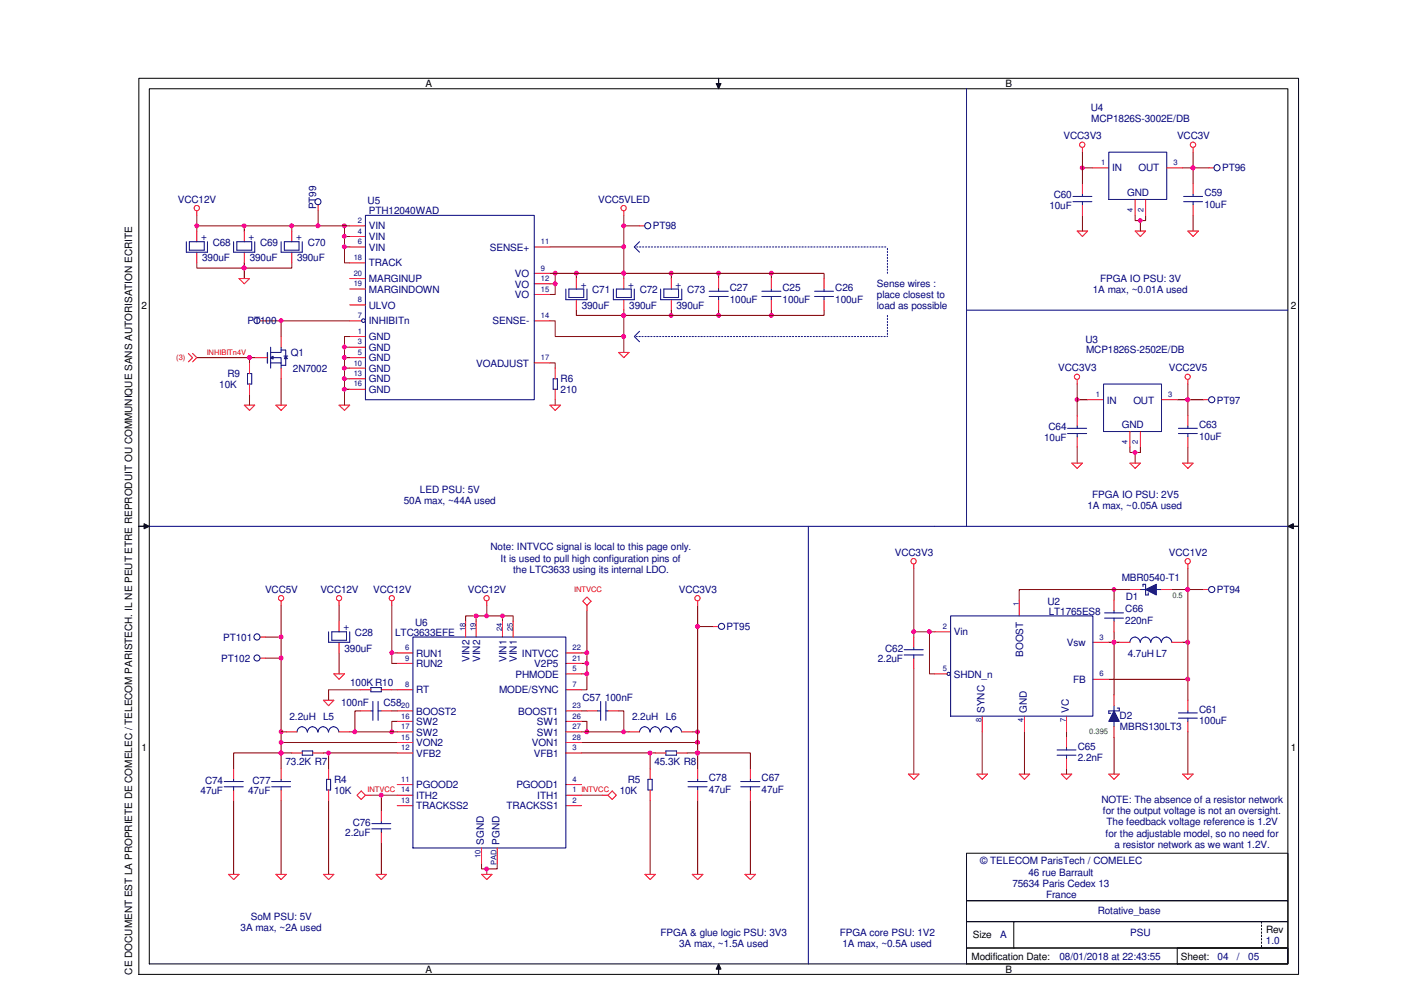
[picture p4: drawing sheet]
<svg xmlns="http://www.w3.org/2000/svg" width="297mm" height="210mm" viewBox="0 0 297 210" stroke-linecap="round" stroke-linejoin="round" font-family="sans-serif">
<path d="M226.6 84.1h2.2" fill="none" stroke="#7f0000" stroke-width=".21"/>
<circle cx="226.6" cy="84.1" r=".42" fill="#f0f"/>
<circle cx="226.6" cy="84.1" r=".42" fill="none" stroke="#f0f" stroke-width=".21"/>
<path d="M226.6 80.8v6.6M247.6 84.1h2.3" fill="none" stroke="#7f0000" stroke-width=".21"/>
<circle cx="249.9" cy="84.1" r=".42" fill="#f0f"/>
<circle cx="249.9" cy="84.1" r=".42" fill="none" stroke="#f0f" stroke-width=".21"/>
<path d="M237.7 94.1v1.1h2.2v-1.1M238.8 95.2v2.2M249.9 80.8v6.6" fill="none" stroke="#7f0000" stroke-width=".21"/>
<circle cx="238.8" cy="95.2" r=".42" fill="#f0f"/>
<circle cx="238.8" cy="95.2" r=".42" fill="none" stroke="#f0f" stroke-width=".21"/>
<path d="M227.7 35.3h2.2M226.6 94.1v3.3M249.9 94.1v3.3" fill="none" stroke="#7f0000" stroke-width=".21"/>
<circle cx="227.7" cy="35.3" r=".42" fill="#f0f"/>
<circle cx="227.7" cy="35.3" r=".42" fill="none" stroke="#f0f" stroke-width=".21"/>
<path d="M227.7 32v6.7M248.8 35.3h2.2" fill="none" stroke="#7f0000" stroke-width=".21"/>
<circle cx="251" cy="35.3" r=".42" fill="#f0f"/>
<circle cx="251" cy="35.3" r=".42" fill="none" stroke="#f0f" stroke-width=".21"/>
<path d="M251 32v6.7M238.8 45.3v1.1h2.2v-1.1M239.9 46.4v2.2" fill="none" stroke="#7f0000" stroke-width=".21"/>
<circle cx="239.9" cy="46.4" r=".41" fill="#f0f"/>
<circle cx="239.9" cy="46.4" r=".41" fill="none" stroke="#f0f" stroke-width=".21"/>
<path d="M72.5 47.5v7.8h1.1M227.7 45.3v3.3M251 45.3v3.3" fill="none" stroke="#7f0000" stroke-width=".21"/>
<circle cx="72.4" cy="47.5" r=".42" fill="#f0f"/>
<circle cx="72.4" cy="47.5" r=".42" fill="none" stroke="#f0f" stroke-width=".21"/>
<path d="M72.5 49.7h1.1" fill="none" stroke="#7f0000" stroke-width=".21"/>
<circle cx="72.4" cy="49.7" r=".42" fill="#f0f"/>
<circle cx="72.4" cy="49.7" r=".42" fill="none" stroke="#f0f" stroke-width=".21"/>
<path d="M72.5 51.9h1.1" fill="none" stroke="#7f0000" stroke-width=".21"/>
<circle cx="72.4" cy="51.9" r=".42" fill="#f0f"/>
<circle cx="72.4" cy="51.9" r=".42" fill="none" stroke="#f0f" stroke-width=".21"/>
<path d="M141.2 57.5v1.1M115.7 76.3h1.1v1.1" fill="none" stroke="#7f0000" stroke-width=".21"/>
<circle cx="141.2" cy="57.5" r=".42" fill="#f0f"/>
<circle cx="141.2" cy="57.5" r=".42" fill="none" stroke="#f0f" stroke-width=".21"/>
<path d="M131.2 57.5v1.1" fill="none" stroke="#7f0000" stroke-width=".21"/>
<circle cx="131.2" cy="57.5" r=".42" fill="#f0f"/>
<circle cx="131.2" cy="57.5" r=".42" fill="none" stroke="#f0f" stroke-width=".21"/>
<path d="M121.2 57.5v1.1" fill="none" stroke="#7f0000" stroke-width=".21"/>
<circle cx="121.2" cy="57.5" r=".43" fill="#f0f"/>
<circle cx="121.2" cy="57.5" r=".43" fill="none" stroke="#f0f" stroke-width=".21"/>
<path d="M116.8 57.5v4.4h-1.1" fill="none" stroke="#7f0000" stroke-width=".21"/>
<circle cx="116.8" cy="57.5" r=".43" fill="#f0f"/>
<circle cx="116.8" cy="57.5" r=".43" fill="none" stroke="#f0f" stroke-width=".21"/>
<path d="M115.7 59.7h1.1" fill="none" stroke="#7f0000" stroke-width=".21"/>
<circle cx="116.8" cy="59.7" r=".43" fill="#f0f"/>
<circle cx="116.8" cy="59.7" r=".43" fill="none" stroke="#f0f" stroke-width=".21"/>
<path d="M141.2 65.2v1.1" fill="none" stroke="#7f0000" stroke-width=".21"/>
<circle cx="141.2" cy="66.3" r=".42" fill="#f0f"/>
<circle cx="141.2" cy="66.3" r=".42" fill="none" stroke="#f0f" stroke-width=".21"/>
<path d="M131.2 65.2v1.1" fill="none" stroke="#7f0000" stroke-width=".21"/>
<circle cx="131.2" cy="66.3" r=".42" fill="#f0f"/>
<circle cx="131.2" cy="66.3" r=".42" fill="none" stroke="#f0f" stroke-width=".21"/>
<path d="M115.7 51.9h15.5M131.2 45.3v12.2h-15.5M121.2 65.2v1.1h10v7.8" fill="none" stroke="#7f0000" stroke-width=".21"/>
<circle cx="131.2" cy="51.9" r=".42" fill="#f0f"/>
<circle cx="131.2" cy="51.9" r=".42" fill="none" stroke="#f0f" stroke-width=".21"/>
<path d="M115.7 67.5h1.1v3.3h14.4" fill="none" stroke="#7f0000" stroke-width=".21"/>
<circle cx="131.2" cy="70.8" r=".42" fill="#f0f"/>
<circle cx="131.2" cy="70.8" r=".42" fill="none" stroke="#f0f" stroke-width=".21"/>
<path d="M72.5 73h1.1M73.6 70.8h-1.1v14.4M116.8 84.1v1.1" fill="none" stroke="#7f0000" stroke-width=".21"/>
<circle cx="72.4" cy="73" r=".42" fill="#f0f"/>
<circle cx="72.4" cy="73" r=".42" fill="none" stroke="#f0f" stroke-width=".21"/>
<path d="M72.5 75.2h1.1" fill="none" stroke="#7f0000" stroke-width=".21"/>
<circle cx="72.4" cy="75.2" r=".42" fill="#f0f"/>
<circle cx="72.4" cy="75.2" r=".42" fill="none" stroke="#f0f" stroke-width=".21"/>
<path d="M72.5 77.4h1.1" fill="none" stroke="#7f0000" stroke-width=".21"/>
<circle cx="72.4" cy="77.4" r=".42" fill="#f0f"/>
<circle cx="72.4" cy="77.4" r=".42" fill="none" stroke="#f0f" stroke-width=".21"/>
<path d="M72.5 79.7h1.1" fill="none" stroke="#7f0000" stroke-width=".21"/>
<circle cx="72.4" cy="79.6" r=".42" fill="#f0f"/>
<circle cx="72.4" cy="79.6" r=".42" fill="none" stroke="#f0f" stroke-width=".21"/>
<path d="M72.5 81.9h1.1" fill="none" stroke="#7f0000" stroke-width=".21"/>
<circle cx="72.4" cy="81.9" r=".42" fill="#f0f"/>
<circle cx="72.4" cy="81.9" r=".42" fill="none" stroke="#f0f" stroke-width=".21"/>
<path d="M41.4 45.3v2.2h32.2M41.4 47.5v1.1" fill="none" stroke="#7f0000" stroke-width=".21"/>
<circle cx="41.4" cy="47.5" r=".43" fill="#f0f"/>
<circle cx="41.4" cy="47.5" r=".43" fill="none" stroke="#f0f" stroke-width=".21"/>
<path d="M51.4 47.5v1.1" fill="none" stroke="#7f0000" stroke-width=".21"/>
<circle cx="51.4" cy="47.5" r=".42" fill="#f0f"/>
<circle cx="51.4" cy="47.5" r=".42" fill="none" stroke="#f0f" stroke-width=".21"/>
<path d="M61.4 47.5v1.1" fill="none" stroke="#7f0000" stroke-width=".21"/>
<circle cx="61.3" cy="47.5" r=".42" fill="#f0f"/>
<circle cx="61.3" cy="47.5" r=".42" fill="none" stroke="#f0f" stroke-width=".21"/>
<path d="M71.3 127.3v3.3M71.3 137.3v4.4M98 130.6v-1.1h9.9v1.1M105.7 129.5v1.1" fill="none" stroke="#7f0000" stroke-width=".21"/>
<circle cx="105.7" cy="129.5" r=".43" fill="#f0f"/>
<circle cx="105.7" cy="129.5" r=".43" fill="none" stroke="#f0f" stroke-width=".21"/>
<path d="M100.2 129.5v1.1" fill="none" stroke="#7f0000" stroke-width=".21"/>
<circle cx="100.2" cy="129.5" r=".43" fill="#f0f"/>
<circle cx="100.2" cy="129.5" r=".43" fill="none" stroke="#f0f" stroke-width=".21"/>
<path d="M102.4 127.3v2.2" fill="none" stroke="#7f0000" stroke-width=".21"/>
<circle cx="102.4" cy="129.5" r=".42" fill="#f0f"/>
<circle cx="102.4" cy="129.5" r=".42" fill="none" stroke="#f0f" stroke-width=".21"/>
<path d="M101.3 181.7v1.1h3.3v-1.1M102.4 182.8v1.1" fill="none" stroke="#7f0000" stroke-width=".21"/>
<circle cx="102.4" cy="182.7" r=".42" fill="#f0f"/>
<circle cx="102.4" cy="182.7" r=".42" fill="none" stroke="#f0f" stroke-width=".21"/>
<path d="M82.4 127.3v12.2h1.2M82.4 137.3h1.2" fill="none" stroke="#7f0000" stroke-width=".21"/>
<circle cx="82.4" cy="137.3" r=".43" fill="#f0f"/>
<circle cx="82.4" cy="137.3" r=".43" fill="none" stroke="#f0f" stroke-width=".21"/>
<path d="M122.3 137.3h1.2M123.5 128.4v16.7h-1.2" fill="none" stroke="#7f0000" stroke-width=".21"/>
<circle cx="123.4" cy="137.3" r=".43" fill="#f0f"/>
<circle cx="123.4" cy="137.3" r=".43" fill="none" stroke="#f0f" stroke-width=".21"/>
<path d="M122.3 139.5h1.2" fill="none" stroke="#7f0000" stroke-width=".21"/>
<circle cx="123.4" cy="139.5" r=".42" fill="#f0f"/>
<circle cx="123.4" cy="139.5" r=".42" fill="none" stroke="#f0f" stroke-width=".21"/>
<path d="M122.3 141.7h1.2" fill="none" stroke="#7f0000" stroke-width=".21"/>
<circle cx="123.4" cy="141.7" r=".43" fill="#f0f"/>
<circle cx="123.4" cy="141.7" r=".43" fill="none" stroke="#f0f" stroke-width=".21"/>
<path d="M83.6 151.7h-1.2v2.2M78 167.3h5.6M122.3 167.3h4.5" fill="none" stroke="#7f0000" stroke-width=".21"/>
<circle cx="82.4" cy="153.9" r=".42" fill="#f0f"/>
<circle cx="82.4" cy="153.9" r=".42" fill="none" stroke="#f0f" stroke-width=".21"/>
<path d="M122.3 151.7h1.2v2.2" fill="none" stroke="#7f0000" stroke-width=".21"/>
<circle cx="123.4" cy="153.9" r=".42" fill="#f0f"/>
<circle cx="123.4" cy="153.9" r=".42" fill="none" stroke="#f0f" stroke-width=".21"/>
<path d="M68 158.4h15.6M69.1 158.4v3.3" fill="none" stroke="#7f0000" stroke-width=".21"/>
<circle cx="69.1" cy="158.4" r=".42" fill="#f0f"/>
<circle cx="69.1" cy="158.4" r=".42" fill="none" stroke="#f0f" stroke-width=".21"/>
<path d="M59.1 158.4h2.3" fill="none" stroke="#7f0000" stroke-width=".21"/>
<circle cx="59.1" cy="158.4" r=".43" fill="#f0f"/>
<circle cx="59.1" cy="158.4" r=".43" fill="none" stroke="#f0f" stroke-width=".21"/>
<path d="M59.1 153.9v2.3h24.5M73.6 153.9h10M69.1 168.4v15.5" fill="none" stroke="#7f0000" stroke-width=".21"/>
<circle cx="59.1" cy="153.9" r=".42" fill="#f0f"/>
<circle cx="59.1" cy="153.9" r=".42" fill="none" stroke="#f0f" stroke-width=".21"/>
<path d="M75.8 149.5h-1.1v4.4" fill="none" stroke="#7f0000" stroke-width=".21"/>
<circle cx="74.6" cy="153.9" r=".42" fill="#f0f"/>
<circle cx="74.6" cy="153.9" r=".42" fill="none" stroke="#f0f" stroke-width=".21"/>
<path d="M59.1 156.2v5.5" fill="none" stroke="#7f0000" stroke-width=".21"/>
<circle cx="59.1" cy="156.1" r=".43" fill="#f0f"/>
<circle cx="59.1" cy="156.1" r=".43" fill="none" stroke="#f0f" stroke-width=".21"/>
<path d="M59.1 127.3v26.6h1.1M82.4 149.5h1.2M59.1 168.4v15.5M80.2 167.3v3.3" fill="none" stroke="#7f0000" stroke-width=".21"/>
<circle cx="80.2" cy="167.2" r=".42" fill="#f0f"/>
<circle cx="80.2" cy="167.2" r=".42" fill="none" stroke="#f0f" stroke-width=".21"/>
<path d="M122.3 149.5h1.2M122.3 153.9h10M122.3 158.4h15.6M136.8 158.4v3.3M80.2 177.2v6.7" fill="none" stroke="#7f0000" stroke-width=".21"/>
<circle cx="136.7" cy="158.4" r=".42" fill="#f0f"/>
<circle cx="136.7" cy="158.4" r=".42" fill="none" stroke="#f0f" stroke-width=".21"/>
<path d="M122.3 156.2h24.5M136.8 168.4v15.5M146.8 168.4v15.5" fill="none" stroke="#7f0000" stroke-width=".21"/>
<circle cx="146.7" cy="156.1" r=".42" fill="#f0f"/>
<circle cx="146.7" cy="156.1" r=".42" fill="none" stroke="#f0f" stroke-width=".21"/>
<path d="M144.5 158.4h2.3" fill="none" stroke="#7f0000" stroke-width=".21"/>
<circle cx="146.7" cy="158.4" r=".42" fill="#f0f"/>
<circle cx="146.7" cy="158.4" r=".42" fill="none" stroke="#f0f" stroke-width=".21"/>
<path d="M145.6 153.9h1.2" fill="none" stroke="#7f0000" stroke-width=".21"/>
<circle cx="146.7" cy="153.9" r=".42" fill="#f0f"/>
<circle cx="146.7" cy="153.9" r=".42" fill="none" stroke="#f0f" stroke-width=".21"/>
<path d="M130.1 149.5h1.1v4.4" fill="none" stroke="#7f0000" stroke-width=".21"/>
<circle cx="131.2" cy="153.9" r=".42" fill="#f0f"/>
<circle cx="131.2" cy="153.9" r=".42" fill="none" stroke="#f0f" stroke-width=".21"/>
<path d="M151.2 57.5v1.1M41.4 75.2h12.2M59.1 79.7v5.5M73.6 67.5h-14.5v3.3M146.8 127.3v34.4" fill="none" stroke="#7f0000" stroke-width=".21"/>
<circle cx="151.2" cy="57.5" r=".43" fill="#f0f"/>
<circle cx="151.2" cy="57.5" r=".43" fill="none" stroke="#f0f" stroke-width=".21"/>
<path d="M162.3 57.5v1.1" fill="none" stroke="#7f0000" stroke-width=".21"/>
<circle cx="162.3" cy="57.5" r=".43" fill="#f0f"/>
<circle cx="162.3" cy="57.5" r=".43" fill="none" stroke="#f0f" stroke-width=".21"/>
<path d="M151.2 65.2v1.1" fill="none" stroke="#7f0000" stroke-width=".21"/>
<circle cx="151.2" cy="66.3" r=".43" fill="#f0f"/>
<circle cx="151.2" cy="66.3" r=".43" fill="none" stroke="#f0f" stroke-width=".21"/>
<path d="M162.3 65.2v1.1" fill="none" stroke="#7f0000" stroke-width=".21"/>
<circle cx="162.3" cy="66.3" r=".43" fill="#f0f"/>
<circle cx="162.3" cy="66.3" r=".43" fill="none" stroke="#f0f" stroke-width=".21"/>
<path d="M52.5 75.2v1.1" fill="none" stroke="#7f0000" stroke-width=".21"/>
<circle cx="52.5" cy="75.2" r=".43" fill="#f0f"/>
<circle cx="52.5" cy="75.2" r=".43" fill="none" stroke="#f0f" stroke-width=".21"/>
<path d="M51.4 55.3v1.1M52.5 83v2.2" fill="none" stroke="#7f0000" stroke-width=".21"/>
<circle cx="51.4" cy="56.4" r=".42" fill="#f0f"/>
<circle cx="51.4" cy="56.4" r=".42" fill="none" stroke="#f0f" stroke-width=".21"/>
<path d="M41.4 55.3v1.1h20v-1.1M51.4 56.4v2.2" fill="none" stroke="#7f0000" stroke-width=".21"/>
<circle cx="51.4" cy="56.4" r=".42" fill="#f0f"/>
<circle cx="51.4" cy="56.4" r=".42" fill="none" stroke="#f0f" stroke-width=".21"/>
<path d="M131.2 57.5h42.2v1.1" fill="none" stroke="#7f0000" stroke-width=".21"/>
<circle cx="131.2" cy="57.5" r=".42" fill="#f0f"/>
<circle cx="131.2" cy="57.5" r=".42" fill="none" stroke="#f0f" stroke-width=".21"/>
<path d="M173.4 65.2v1.1h-42.2" fill="none" stroke="#7f0000" stroke-width=".21"/>
<circle cx="131.2" cy="66.3" r=".42" fill="#f0f"/>
<circle cx="131.2" cy="66.3" r=".42" fill="none" stroke="#f0f" stroke-width=".21"/>
<path d="M192.2 119.6v13.3h4.4M192.2 132.9v1.1M75.8 145.1h-6.7v2.2M82.4 145.1h1.2" fill="none" stroke="#7f0000" stroke-width=".21"/>
<circle cx="192.2" cy="132.8" r=".42" fill="#f0f"/>
<circle cx="192.2" cy="132.8" r=".42" fill="none" stroke="#f0f" stroke-width=".21"/>
<path d="M195.5 132.9v8.8h1.1M192.2 140.6v22.2" fill="none" stroke="#7f0000" stroke-width=".21"/>
<circle cx="195.5" cy="132.8" r=".43" fill="#f0f"/>
<circle cx="195.5" cy="132.8" r=".43" fill="none" stroke="#f0f" stroke-width=".21"/>
<path d="M234.4 124v2.2M206.6 153.9v8.9M215.5 153.9v8.9M224.4 153.9v1.2M224.4 161.7v1.1" fill="none" stroke="#7f0000" stroke-width=".21"/>
<circle cx="234.3" cy="124" r=".41" fill="#f0f"/>
<circle cx="234.3" cy="124" r=".41" fill="none" stroke="#f0f" stroke-width=".21"/>
<path d="M234.4 132.9v2.2" fill="none" stroke="#7f0000" stroke-width=".21"/>
<circle cx="234.3" cy="135.1" r=".41" fill="#f0f"/>
<circle cx="234.3" cy="135.1" r=".41" fill="none" stroke="#f0f" stroke-width=".21"/>
<path d="M233.3 135.1h2.2M237.7 124h-23.3v2.2M246.5 124h3.4" fill="none" stroke="#7f0000" stroke-width=".21"/>
<circle cx="249.9" cy="124" r=".42" fill="#f0f"/>
<circle cx="249.9" cy="124" r=".42" fill="none" stroke="#f0f" stroke-width=".21"/>
<path d="M248.8 135.1h1.1" fill="none" stroke="#7f0000" stroke-width=".21"/>
<circle cx="249.9" cy="135.1" r=".42" fill="#f0f"/>
<circle cx="249.9" cy="135.1" r=".42" fill="none" stroke="#f0f" stroke-width=".21"/>
<path d="M234.4 135.1v11.1M234.4 155.1v7.7M249.9 153.9v8.9" fill="none" stroke="#7f0000" stroke-width=".21"/>
<circle cx="234.3" cy="135.1" r=".41" fill="#f0f"/>
<circle cx="234.3" cy="135.1" r=".41" fill="none" stroke="#f0f" stroke-width=".21"/>
<path d="M233.3 142.9h16.6" fill="none" stroke="#7f0000" stroke-width=".21"/>
<circle cx="249.9" cy="142.8" r=".42" fill="#f0f"/>
<circle cx="249.9" cy="142.8" r=".42" fill="none" stroke="#f0f" stroke-width=".21"/>
<path d="M249.9 119.6v27.7M249.9 124h3.3" fill="none" stroke="#7f0000" stroke-width=".21"/>
<circle cx="249.9" cy="124" r=".42" fill="#f0f"/>
<circle cx="249.9" cy="124" r=".42" fill="none" stroke="#f0f" stroke-width=".21"/>
<path d="M146.8 131.8h3.3" fill="none" stroke="#7f0000" stroke-width=".21"/>
<circle cx="146.7" cy="131.7" r=".42" fill="#f0f"/>
<circle cx="146.7" cy="131.7" r=".42" fill="none" stroke="#f0f" stroke-width=".21"/>
<path d="M251 35.3h3.3" fill="none" stroke="#7f0000" stroke-width=".21"/>
<circle cx="251" cy="35.3" r=".42" fill="#f0f"/>
<circle cx="251" cy="35.3" r=".42" fill="none" stroke="#f0f" stroke-width=".21"/>
<path d="M249.9 84.1h3.3" fill="none" stroke="#7f0000" stroke-width=".21"/>
<circle cx="249.9" cy="84.1" r=".42" fill="#f0f"/>
<circle cx="249.9" cy="84.1" r=".42" fill="none" stroke="#f0f" stroke-width=".21"/>
<path d="M131.2 47.5h3.3" fill="none" stroke="#7f0000" stroke-width=".21"/>
<circle cx="131.2" cy="47.5" r=".42" fill="#f0f"/>
<circle cx="131.2" cy="47.5" r=".42" fill="none" stroke="#f0f" stroke-width=".21"/>
<path d="M66.9 44.2v3.3" fill="none" stroke="#7f0000" stroke-width=".21"/>
<circle cx="66.9" cy="47.5" r=".42" fill="#f0f"/>
<circle cx="66.9" cy="47.5" r=".42" fill="none" stroke="#f0f" stroke-width=".21"/>
<path d="M55.8 67.5h3.3" fill="none" stroke="#7f0000" stroke-width=".21"/>
<circle cx="59.1" cy="67.4" r=".43" fill="#f0f"/>
<circle cx="59.1" cy="67.4" r=".43" fill="none" stroke="#f0f" stroke-width=".21"/>
<path d="M55.8 134h3.3" fill="none" stroke="#7f0000" stroke-width=".21"/>
<circle cx="59.1" cy="134" r=".42" fill="#f0f"/>
<circle cx="59.1" cy="134" r=".42" fill="none" stroke="#f0f" stroke-width=".21"/>
<path d="M55.8 138.4h3.3" fill="none" stroke="#7f0000" stroke-width=".21"/>
<circle cx="59.1" cy="138.4" r=".43" fill="#f0f"/>
<circle cx="59.1" cy="138.4" r=".43" fill="none" stroke="#f0f" stroke-width=".21"/>
<path d="M146.8 158.4h11.1v3.3M157.9 168.4v15.5" fill="none" stroke="#7f0000" stroke-width=".21"/>
<circle cx="146.7" cy="158.4" r=".42" fill="#f0f"/>
<circle cx="146.7" cy="158.4" r=".42" fill="none" stroke="#f0f" stroke-width=".21"/>
<path d="M59.1 158.4h-10v3.3M49.1 168.4v15.5" fill="none" stroke="#7f0000" stroke-width=".21"/>
<circle cx="59.1" cy="158.4" r=".43" fill="#f0f"/>
<circle cx="59.1" cy="158.4" r=".43" fill="none" stroke="#f0f" stroke-width=".21"/>
<g fill="none" stroke="#f00" stroke-width=".21">
<path d="M227.7 31.1v.9M227.7 38.7v2.2M229.9 35.3h3.4M245.4 35.3h3.4M251 31.1v.9M251 38.7v2.2M41.4 44.4v.9M41.4 48.6v2.2M41.4 53v2.3M50.3 58.6h2.2l-1.1 1.1zM51.4 48.6v2.2M51.4 53v2.3"/>
<path d="M61.4 48.6v2.2M61.4 53v2.3M73.6 51.9h3.3M73.6 47.5h3.3M73.6 49.7h3.3M73.6 55.3h3.3M73.6 58.6h3.3M112.4 51.9h3.3M112.4 57.5h3.3M112.4 59.7h3.3M121.2 58.6v2.2M131.2 44.4v.9"/>
<path d="M131.2 58.6v2.2M141.2 58.6v2.2M226.6 48.6h2.2l-1.1 1.1zM227.7 43.1v2.2M238.8 42v3.3M238.8 48.6h2.2l-1.1 1.1zM241 42v3.3M249.9 48.6h2.2l-1.1 1.1zM251 43.1v2.2M73.6 67.5h2.6M73.6 70.8h3.3M73.6 73h3.3"/>
<path d="M73.6 75.2h3.3M73.6 77.4h3.3M73.6 79.7h3.3M73.6 60.8h3.3M73.6 64.1h3.3M112.4 61.9h3.3M112.4 67.5h3.3M112.4 76.3h3.3M116.8 77.4v2.3M121.2 63v2.2M130.1 74.1h2.2l-1.1 1.1zM131.2 63v2.2"/>
<path d="M141.2 63v2.2M226.6 79.8v1M249.9 79.8v1M71.3 85.2h2.3l-1.1 1.1zM73.6 81.9h3.3M115.7 85.2h2.2l-1.1 1.1zM116.8 81.9v2.2M225.5 97.4h2.2l-1.1 1.1zM226.6 87.4v2.2M226.6 91.9v2.2M228.8 84.1h3.4M237.7 90.8v3.3"/>
<path d="M237.7 97.4h2.2l-1.1 1.1zM239.9 90.8v3.3M244.3 84.1h3.3M248.8 97.4h2.2l-1.1 1.1zM249.9 87.4v2.2M249.9 91.9v2.2M59.1 126.4v.9M71.3 126.4v.9M82.4 126.4v.9M83.6 137.3h3.3M83.6 139.5h3.3M98 130.6v3.4"/>
<path d="M100.2 130.6v3.4M102.4 126.4v.9M105.7 130.6v3.4M107.9 130.6v3.4M119 137.3h3.3M119 139.5h3.3M123.5 125.6l.8 .8-.8 .9-.9-.9zM123.5 127.3v1.1M146.8 126.4v.9M60.2 153.9h2.3M61.4 158.4h2.2M65.8 158.4h2.2"/>
<path d="M70.2 141.7h2.3l-1.2 1.2zM71.3 153.9h2.3M75.8 149.5h2.2M80.2 149.5h2.2M83.6 145.1h3.3M83.6 149.5h3.3M83.6 151.7h3.3M83.6 156.2h3.3M83.6 158.4h3.3M83.6 153.9h3.3M119 141.7h3.3M119 145.1h3.3"/>
<path d="M119 149.5h3.3M119 151.7h3.3M119 156.2h3.3M119 158.4h3.3M119 153.9h3.3M123.5 149.5h2.2M127.9 149.5h2.2M132.3 153.9h2.2M137.9 158.4h2.2M142.3 158.4h2.2M143.4 153.9h2.2M59.1 161.7v2.2"/>
<path d="M59.1 166.2v2.2M69.1 161.7v2.2M69.1 166.2v2.2M75.1 167.3l.9-.9 .9 .9-.9 .8zM76.9 167.3h1.1M80.2 170.6v2.2M80.2 175v2.2M83.6 165h3.3M83.6 167.3h3.3M83.6 169.5h3.3M101.3 178.4v3.3M104.6 178.4v3.3"/>
<path d="M119 165h3.3M119 167.3h3.3M119 169.5h3.3M126.8 167.3h1.1M127.9 167.3l.9-.9 .9 .9-.9 .8zM136.8 161.7v2.2M136.8 166.2v2.2M146.8 161.7v2.2M146.8 166.2v2.2M58 183.9h2.2l-1.1 1.1zM68 183.9h2.2l-1.1 1.1zM79.1 183.9h2.2l-1.1 1.1z"/>
<path d="M101.3 183.9h2.2l-1.1 1.1zM135.7 183.9h2.2l-1.1 1.1zM145.6 183.9h2.3l-1.1 1.1z"/>
<circle cx="227.7" cy="30.4" r=".55"/>
<circle cx="251" cy="30.4" r=".57"/>
<circle cx="41.4" cy="43.8" r=".56"/>
<circle cx="131.2" cy="43.8" r=".55"/>
<circle cx="226.6" cy="79.2" r=".55"/>
<circle cx="249.8" cy="79.2" r=".55"/>
<circle cx="59.1" cy="125.8" r=".55"/>
<circle cx="71.3" cy="125.8" r=".55"/>
<circle cx="82.4" cy="125.8" r=".55"/>
<circle cx="102.4" cy="125.8" r=".55"/>
<circle cx="146.7" cy="125.8" r=".55"/>
</g>
<g fill="none" stroke="#00007f" stroke-width=".21">
<path d="M233.3 32h12.1v10h-12.1zM39.2 50.8v2.2h4.4v-2.2M39.8 50.8h3.2v1.8h-3.2zM49.1 50.8v2.2h4.5v-2.2M49.8 50.8h3.2v1.8h-3.2zM59.1 50.8v2.2h4.5v-2.2M59.8 50.8h3.1v1.8h-3.1zM76.9 45.3h35.5v38.8h-35.5zM225.7 41.3h4M225.7 42.4h4M227.7 40.9v.4M227.7 42.4v.7"/>
<path d="M249 41.3h4M249 42.4h4M251 40.9v.4M251 42.4v.7M56.9 76.3h2.2v1.1M56.9 75.2h2.2v1.1M56.9 73v4.4M59.1 73v1.1h-2.2M116.4 79.7h.9v2.2h-.9zM119 60.8v2.2h4.5v-2.2M119.7 60.8h3.1v1.8h-3.1zM129 60.8v2.2h4.4v-2.2"/>
<path d="M129.7 60.8h3.1v1.8h-3.1zM139 60.8v2.2h4.4v-2.2M139.7 60.8h3v1.8h-3zM224.6 90.1h4M224.6 91.2h4M226.6 89.6v.5M226.6 91.2v.7M232.2 80.8h12.1v10h-12.1zM247.9 90.1h4M247.9 91.2h4M249.9 89.6v.5M249.9 91.2v.7"/>
<path d="M86.9 134h32.1v44.4h-32.1zM63.6 152.9a1.17 1.17 0 0 1 1 1.1M63.6 152.8a1.16 1.16 0 0 0-1.1 1.2M63.6 157.9h2.2v.9h-2.2zM65.8 152.9a1.14 1.14 0 0 1 1 1.1M65.8 152.8a1.19 1.19 0 0 0-1.1 1.2M68 152.8a1.13 1.13 0 0 0-1.1 1.2M70.2 152.9a1.14 1.14 0 0 1 1.1 1.1M70.2 152.8a1.16 1.16 0 0 0-1.1 1.2 1.3 1.3 0 0 0-1.1-1.1M78 149.5h.4M78.4 147.5v4M79.5 149.5h.7"/>
<path d="M79.5 147.5v4M125.7 149.5h.7M126.4 147.5v4M127.5 147.5v4M127.5 149.5h.4M135.7 152.9a1.17 1.17 0 0 1 1 1.1M135.7 152.8a1.2 1.2 0 0 0-1.2 1.2M137.9 152.9a1.17 1.17 0 0 1 1 1.1M137.9 152.8a1.16 1.16 0 0 0-1.1 1.2M140.1 152.9a1.14 1.14 0 0 1 1 1.1M140.1 157.9h2.2v.9h-2.2zM140.1 152.8a1.2 1.2 0 0 0-1.1 1.2"/>
<path d="M142.3 152.9a1.17 1.17 0 0 1 1.1 1.1M142.3 152.8a1.16 1.16 0 0 0-1.1 1.2M57.1 164.4h4M57.1 165.5h4M59.1 163.9v.5M59.1 165.5v.7M68.7 163.9h.9v2.3h-.9zM78.2 173.2h4M78.2 174.3h4M80.2 172.8v.4M80.2 174.3v.7M136.3 163.9h.9v2.3h-.9z"/>
<path d="M144.7 164.4h4.1M144.7 165.5h4.1M146.8 163.9v.5M146.8 165.5v.7"/>
<circle cx="76.5" cy="67.4" r=".38"/>
</g>
<g fill="#000">
<path d="M151.2 16.5v1.1h.5l-.5 1.1-.5-1.1h.5z" fill-rule="evenodd"/>
<path d="M29.2 110.7h1.1v-.5l1.1 .5-1.1 .5v-.5z" fill-rule="evenodd"/>
<path d="M270.9 110.7l1.2-.5v.5h1.1h-1.1v.5z" fill-rule="evenodd"/>
<path d="M151.2 202.7l.5 1.1h-.5v1.1v-1.1h-.5z" fill-rule="evenodd"/>
</g>
<g fill="none" stroke="#000" stroke-width=".21">
<path d="M29.2 16.5h244v188.4h-244zM31.4 18.7h239.5v184h-239.5zM151.2 16.5v1.1h.5l-.5 1.1-.5-1.1h.5zM29.2 110.7h1.1v-.5l1.1 .5-1.1 .5v-.5zM270.9 110.7l1.2-.5v.5h1.1h-1.1v.5zM203.3 179.5h67.6v9.9h-67.6zM203.3 199.4h67.6v3.3h-67.6zM203.3 189.4h67.6v4.4h-67.6zM203.3 193.8h67.6v5.6h-67.6zM213.3 193.8v5.6M247.6 199.4h23.3v3.3h-23.3zM265.4 193.8v.4"/>
<path d="M265.4 194.6v.3M265.4 195.3v.3M265.4 196v.3M265.4 196.7v.3M265.4 197.4v.3M265.4 198.1v.3M265.4 198.8v.3M151.2 202.7l.5 1.1h-.5v1.1v-1.1h-.5z"/>
</g>
<path d="M56.3 74.2v2.2" fill="none" stroke="#00007f" stroke-width=".27"/>
<path d="M57 75.2l.4-.3v.6z" fill-rule="evenodd" fill="#00007f"/>
<path d="M57 75.2l.4-.3v.6zM59.2 76.8h.9" fill="none" stroke="#00007f" stroke-width=".21"/>
<path d="M53.6 75.2h2.6M59.1 70.8v2.2M59.1 77.4v2.3" fill="none" stroke="#f00" stroke-width=".21"/>
<path d="M60.1 75l.3 .4h-.6z" fill-rule="evenodd" fill="#00007f"/>
<g fill="none" stroke="#00007f" stroke-width=".21">
<path d="M52.1 78.6h.9v2.2h-.9zM59.1 73.6h1M59.7 74.9h.8M60.1 75l.3 .4h-.6zM60.1 73.7v1.4M60.1 75.4v1.4M149.2 61.3h4M149.2 62.4h4M151.2 60.8v.5M151.2 62.4v.6M160.3 61.3h4M160.3 62.4h4"/>
<path d="M162.3 60.8v.5M162.3 62.4v.6M171.4 61.3h3.9M171.4 62.4h3.9M173.4 60.8v.5M173.4 62.4v.6M69.1 132.9v2.2h4.5v-2.2M69.8 132.9h3.1v1.8h-3.1zM190.2 136.7h4M190.2 137.8h4M192.2 136.2v.5M192.2 137.8v.6"/>
<path d="M200 129.5h29.9v21.1h-29.9zM237.7 135.1a1.08 1.08 0 0 1 1.1-1.1 1.08 1.08 0 0 1 1.1 1.1M239.9 135.1a1.1 1.1 0 0 1 1.1-1.1 1.1 1.1 0 0 1 1.1 1.1 1.1 1.1 0 0 1 1.1-1.1 1.1 1.1 0 0 1 1.1 1.1M239.9 124h1.1M241.6 124.7v.4M243.2 124h1.1M244.3 135.1a1.08 1.08 0 0 1 1.1-1.1 1.08 1.08 0 0 1 1.1 1.1M78 144.6h2.2v.9h-2.2zM222.4 157.7h4M222.4 158.8h4M224.4 157.3v.4M224.4 158.8v.7"/>
<circle cx="199.6" cy="141.7" r=".33"/>
</g>
<g fill="none" stroke="#f00" stroke-width=".21">
<path d="M151.2 58.6v2.2M162.3 58.6v2.2M173.4 58.6v2.2M39.6 74.3l.9 .9-.9 .9M40.5 74.3l.9 .9-.9 .9M52.5 76.3v2.3M151.2 63v2.2M162.3 63v2.2M173.4 63v2.2M51.4 85.2h2.2l-1.1 1.1zM52.5 80.8v2.2M58 85.2h2.2l-1.1 1.1z"/>
<path d="M192.2 118.7v.9M71.3 130.6v2.3M71.3 135.1v2.2M192.2 134v2.2M192.2 138.4v2.2M196.6 132.9h3.4M214.4 126.2v3.3M229.9 135.1h3.4M235.5 135.1h2.2M237.7 124h2.2M244.3 124h2.2M246.5 135.1h2.3"/>
<path d="M68 147.3h2.2l-1.1 1.1zM75.8 145.1h2.2M80.2 145.1h2.2M196.6 141.7h2.6M206.6 150.6v3.3M215.5 150.6v3.3M224.4 150.6v3.3M224.4 155.1v2.2M224.4 159.5v2.2M229.9 142.9h3.4M191.1 162.8h2.2l-1.1 1.1zM205.5 162.8h2.2l-1.1 1.1z"/>
<path d="M214.4 162.8h2.2l-1.1 1.1zM223.3 162.8h2.2l-1.1 1.1z"/>
<circle cx="192.2" cy="118" r=".56"/>
</g>
<path d="M241 124l2.2-1.1v2.2z" fill="#00007f"/>
<path d="M240.4 123.4v-.5h.6v2.2h.6M241 124l2.2-1.1v2.2zM233.3 150h.4M234.4 148.4v1.1M234.4 151.7v1.1" fill="none" stroke="#00007f" stroke-width=".21"/>
<path d="M234.4 146.2v2.2M234.4 152.8v2.3" fill="none" stroke="#f00" stroke-width=".21"/>
<path d="M234.4 149.5l1.1 2.2h-2.2z" fill="#00007f"/>
<g fill="none" stroke="#00007f" stroke-width=".21">
<path d="M203.3 18.7v92M133.4 51.9h.2M133.9 51.9h.3M134.5 50.8l-1.1 1.1 1.1 1.1M134.5 51.9h.3M135.2 51.9h.2M135.8 51.9h.3M136.4 51.9h.3M137 51.9h.3M137.7 51.9h.2M138.3 51.9h.3M138.9 51.9h.2"/>
<path d="M139.5 51.9h.3M140.2 51.9h.2M140.8 51.9h.2M141.4 51.9h.2M142 51.9h.3M142.6 51.9h.3M143.3 51.9h.2M143.9 51.9h.2M144.5 51.9h.2M145.1 51.9h.3M145.8 51.9h.2M146.3 51.9h.3"/>
<path d="M147 51.9h.2M147.6 51.9h.3M148.2 51.9h.3M148.8 51.9h.3M149.5 51.9h.2M150.1 51.9h.2M150.7 51.9h.3M151.3 51.9h.3M151.9 51.9h.3M152.6 51.9h.2M153.2 51.9h.3M153.8 51.9h.3"/>
<path d="M154.4 51.9h.3M155.1 51.9h.2M155.7 51.9h.3M156.3 51.9h.2M156.9 51.9h.3M157.5 51.9h.3M158.2 51.9h.2M158.8 51.9h.2M159.4 51.9h.3M160 51.9h.3M160.7 51.9h.2M161.2 51.9h.3"/>
<path d="M161.9 51.9h.2M162.5 51.9h.3M163.1 51.9h.3M163.7 51.9h.3M164.4 51.9h.2M165 51.9h.3M165.6 51.9h.3M166.2 51.9h.3M166.8 51.9h.3M167.5 51.9h.2M168.1 51.9h.3M168.7 51.9h.3"/>
<path d="M169.3 51.9h.3M170 51.9h.2M170.6 51.9h.3M171.2 51.9h.2M171.8 51.9h.3M172.4 51.9h.3M173.1 51.9h.2M173.7 51.9h.2M174.3 51.9h.3M174.9 51.9h.3M175.6 51.9h.2M176.1 51.9h.3"/>
<path d="M176.8 51.9h.2M177.4 51.9h.3M178 51.9h.3M178.6 51.9h.3M179.3 51.9h.2M179.9 51.9h.3M180.5 51.9h.3M181.1 51.9h.3M181.7 51.9h.3M182.4 51.9h.2M183 51.9h.3M183.6 51.9h.3"/>
<path d="M184.2 51.9h.3M184.9 51.9h.2M185.5 51.9h.3M186.1 51.9h.2M186.7 52.2v.3M186.7 52.9v.2M186.7 53.5v.3M186.7 54.1v.3M186.7 54.7v.3M186.7 55.4v.2M186.7 56v.3M186.7 56.6v.3"/>
<path d="M186.7 57.2v.3M133.8 70.8h.3M134.4 70.8h.3M134.5 69.7l-1.1 1.1 1.1 1.1M135 70.8h.3M135.7 70.8h.2M136.3 70.8h.3M136.9 70.8h.3M137.5 70.8h.3M138.1 70.8h.3M138.8 70.8h.2M139.4 70.8h.3"/>
<path d="M140 70.8h.3M140.6 70.8h.3M141.3 70.8h.2M141.9 70.8h.3M142.5 70.8h.2M143.1 70.8h.3M143.7 70.8h.3M144.4 70.8h.2M145 70.8h.2M145.6 70.8h.3M146.2 70.8h.3M146.9 70.8h.2"/>
<path d="M147.4 70.8h.3M148.1 70.8h.2M148.7 70.8h.3M149.3 70.8h.3M149.9 70.8h.3M150.6 70.8h.2M151.2 70.8h.3M151.8 70.8h.3M152.4 70.8h.3M153 70.8h.3M153.7 70.8h.2M154.3 70.8h.3"/>
<path d="M154.9 70.8h.3M155.5 70.8h.3M156.2 70.8h.2M156.8 70.8h.3M157.4 70.8h.2M158 70.8h.3M158.6 70.8h.3M159.3 70.8h.2M159.9 70.8h.2M160.5 70.8h.3M161.1 70.8h.3M161.8 70.8h.2"/>
<path d="M162.3 70.8h.3M163 70.8h.2M163.6 70.8h.3M164.2 70.8h.3M164.8 70.8h.3M165.5 70.8h.2M166.1 70.8h.3M166.7 70.8h.3M167.3 70.8h.3M167.9 70.8h.3M168.6 70.8h.2M169.2 70.8h.3"/>
<path d="M169.8 70.8h.3M170.4 70.8h.3M171.1 70.8h.2M171.7 70.8h.3M172.3 70.8h.2M172.9 70.8h.3M173.5 70.8h.3M174.2 70.8h.2M174.8 70.8h.2M175.4 70.8h.3M176 70.8h.3M176.7 70.8h.2"/>
<path d="M177.3 70.8h.2M177.9 70.8h.2M178.5 70.8h.3M179.2 70.8h.2M179.7 70.8h.3M180.4 70.8h.2M181 70.8h.3M181.6 70.8h.3M182.2 70.8h.3M182.9 70.8h.2M183.5 70.8h.2M184.1 70.8h.3"/>
<path d="M184.7 70.8h.3M185.3 70.8h.3M186 70.8h.2M186.7 66.3v.3M186.7 67v.2M186.7 67.6v.3M186.7 68.2v.3M186.7 68.8v.3M186.7 69.5v.2M186.7 70.1v.3M186.7 70.7l-.1 .1M203.3 65.2h67.6"/>
<path d="M31.4 110.7h239.5M170 110.7v92M232.4 128.9h3.9M232.4 130h3.9M234.4 128.4v.5M234.4 130v.6M234.4 149.5l1.1 2.2h-2.2zM235 148.9h.5v.6h-2.2v.5M247.9 149.9h4M247.9 151h4M249.9 149.5v.4M249.9 151v.7"/>
<path d="M47.2 164.4h4M47.2 165.5h4M49.1 163.9v.5M49.1 165.5v.7M155.8 164.4h4M155.8 165.5h4M157.9 163.9v.5M157.9 165.5v.7"/>
<circle cx="256" cy="35.3" r=".65"/>
<circle cx="66.9" cy="42.4" r=".64"/>
<circle cx="136.3" cy="47.5" r=".65"/>
<circle cx="54.1" cy="67.4" r=".63"/>
<circle cx="254.9" cy="84.1" r=".64"/>
<circle cx="54" cy="134" r=".64"/>
<circle cx="54.1" cy="138.4" r=".64"/>
<circle cx="151.8" cy="131.8" r=".65"/>
<circle cx="254.9" cy="124" r=".65"/>
</g>
<g fill="none" stroke="#f00" stroke-width=".21">
<path d="M254.3 35.3h1.1M66.9 43.1v1.1M134.5 47.5h1.1M54.8 67.5h1M253.2 84.1h1.1M249.9 118.7v.9M54.8 134h1M54.8 138.4h1M150.1 131.8h1M234.4 126.2v2.2M234.4 130.6v2.3M253.2 124h1.1"/>
<path d="M249.9 147.3v2.2M249.9 151.7v2.2M49.1 161.7v2.2M49.1 166.2v2.2M157.9 161.7v2.2M157.9 166.2v2.2M233.3 162.8h2.2l-1.1 1.1zM248.8 162.8h2.2l-1.1 1.1zM48 183.9h2.3l-1.2 1.1zM156.7 183.9h2.3l-1.1 1.1z"/>
<circle cx="249.8" cy="118" r=".56"/>
</g>
<g font-size="2.1">
<text x="89.5" y="18.3">A</text>
<text x="211.5" y="18.3">B</text>
<text x="29.8" y="64.9">2</text>
<text x="271.5" y="64.9">2</text>
<text x="29.8" y="158">1</text>
<text x="271.5" y="158">1</text>
<text x="204.6" y="197.2">Size</text>
<text x="266.4" y="196.3">Rev</text>
<text x="204.4" y="201.9">Modification Date:</text>
<text x="248.4" y="201.8">Sheet:</text>
<text x="27.8" y="205" transform="rotate(-90 27.8 205)">CE DOCUMENT EST LA PROPRIETE DE COMELEC / TELECOM PARISTECH. IL NE PEUT ETRE REPRODUIT OU COMMUNIQUE SANS AUTORISATION ECRITE</text>
<text x="89.5" y="204.6">A</text>
<text x="211.5" y="204.6">B</text>
</g>
<g font-size="2.1" fill="#00007f">
<text x="229.4" y="23.4">U4</text>
<text x="223.7" y="29.3">VCC3V3</text>
<text x="229.6" y="25.6">MCP1826S-3002E/DB</text>
<text x="247.6" y="29.3">VCC3V</text>
<text x="221.7" y="41.7">C60</text>
<text x="233.9" y="36.1">IN</text>
<text x="237.1" y="41.3">GND</text>
<text x="239.5" y="36.1">OUT</text>
<text x="253.4" y="41.2">C59</text>
<text x="257.1" y="36.1">PT96</text>
<text x="37.4" y="42.6">VCC12V</text>
<text x="66.5" y="44" transform="rotate(-90 66.5 44)">PT99</text>
<text x="77.3" y="43">U5</text>
<text x="77.6" y="45.1">PTH12040WAD</text>
<text x="125.8" y="42.6">VCC5VLED</text>
<text x="220.8" y="43.9">10uF</text>
<text x="253.4" y="43.6">10uF</text>
<text x="42.3" y="50.5">+</text>
<text x="44.7" y="51.6">C68</text>
<text x="52.3" y="50.5">+</text>
<text x="54.7" y="51.6">C69</text>
<text x="62.3" y="50.5">+</text>
<text x="64.7" y="51.6">C70</text>
<text x="77.6" y="52.7">VIN</text>
<text x="77.6" y="50.5">VIN</text>
<text x="77.6" y="48.3">VIN</text>
<text x="103.1" y="52.7">SENSE+</text>
<text x="137.3" y="48.3">PT98</text>
<text x="42.5" y="55">390uF</text>
<text x="52.5" y="55">390uF</text>
<text x="62.5" y="55">390uF</text>
<text x="77.6" y="56">TRACK</text>
<text x="77.6" y="59.4">MARGINUP</text>
<text x="108.3" y="58.3">VO</text>
<text x="231.4" y="59.3">FPGA IO PSU: 3V</text>
<text x="77.6" y="61.6">MARGINDOWN</text>
<text x="77.6" y="64.9">ULVO</text>
<text x="108.3" y="62.7">VO</text>
<text x="108.3" y="60.5">VO</text>
<text x="122.2" y="60.5">+</text>
<text x="122.4" y="64.9">390uF</text>
<text x="124.6" y="61.6">C71</text>
<text x="132.1" y="60.5">+</text>
<text x="132.4" y="64.9">390uF</text>
<text x="134.6" y="61.6">C72</text>
<text x="142.1" y="60.5">+</text>
<text x="142.3" y="64.9">390uF</text>
<text x="144.6" y="61.6">C73</text>
<text x="153.5" y="63.6">100uF</text>
<text x="153.5" y="61.2">C27</text>
<text x="164.6" y="63.6">100uF</text>
<text x="164.6" y="61.2">C25</text>
<text x="175.7" y="63.6">100uF</text>
<text x="175.7" y="61.2">C26</text>
<text x="184.5" y="60.3">Sense wires :</text>
<text x="184.5" y="62.7">place closest to</text>
<text x="184.5" y="65">load as possible</text>
<text x="229.9" y="61.6">1A max, ~0.01A used</text>
<text x="52.1" y="68.2">PT100</text>
<text x="77.6" y="68.2">INHIBITn</text>
<text x="77.6" y="71.5">GND</text>
<text x="103.6" y="68.2">SENSE-</text>
<text x="61.2" y="74.9">Q1</text>
<text x="77.6" y="73.8">GND</text>
<text x="77.6" y="76">GND</text>
<text x="100.2" y="77.1">VOADJUST</text>
<text x="228.3" y="72.2">U3</text>
<text x="228.5" y="74.3">MCP1826S-2502E/DB</text>
<text x="46.1" y="81.5">10K</text>
<text x="47.8" y="79.3">R9</text>
<text x="61.6" y="78.3">2N7002</text>
<text x="77.6" y="78.2">GND</text>
<text x="77.6" y="80.4">GND</text>
<text x="77.6" y="82.6">GND</text>
<text x="117.9" y="80.4">R6</text>
<text x="117.9" y="82.6">210</text>
<text x="222.6" y="78.1">VCC3V3</text>
<text x="245.9" y="78.1">VCC2V5</text>
<text x="232.8" y="84.9">IN</text>
<text x="238.4" y="84.9">OUT</text>
<text x="256" y="84.9">PT97</text>
<text x="219.7" y="92.7">10uF</text>
<text x="220.6" y="90.5">C64</text>
<text x="236" y="90.1">GND</text>
<text x="252.3" y="92.5">10uF</text>
<text x="252.3" y="90">C63</text>
<text x="85" y="106">50A max, ~44A used</text>
<text x="88.3" y="103.6">LED PSU: 5V</text>
<text x="228.8" y="107.1">1A max, ~0.05A used</text>
<text x="229.8" y="104.7">FPGA IO PSU: 2V5</text>
<text x="103.2" y="115.8">Note: INTVCC signal is local to this page only.</text>
<text x="105.3" y="118.1">It is used to pull high configuration pins of</text>
<text x="188.3" y="116.9">VCC3V3</text>
<text x="245.9" y="116.9">VCC1V2</text>
<text x="55.7" y="124.7">VCC5V</text>
<text x="67.4" y="124.7">VCC12V</text>
<text x="78.5" y="124.7">VCC12V</text>
<text x="98.4" y="124.7">VCC12V</text>
<text x="107.9" y="120.5">the LTC3633 using its internal LDO.</text>
<text x="142.8" y="124.7">VCC3V3</text>
<text x="236" y="122.3">MBR0540-T1</text>
<text x="256" y="124.8">PT94</text>
<text x="87.3" y="131.7">U6</text>
<text x="220.4" y="127.3">U2</text>
<text x="220.6" y="129.4">LT1765ES8</text>
<text x="236.7" y="128.8">C66</text>
<text x="236.7" y="131.3">220nF</text>
<text x="236.9" y="126.2">D1</text>
<text x="46.9" y="134.7">PT101</text>
<text x="72.3" y="132.6">+</text>
<text x="72.5" y="137">390uF</text>
<text x="74.7" y="133.7">C28</text>
<text x="83.1" y="133.8">LTC3633EFE</text>
<text x="152.9" y="132.5">PT95</text>
<text x="186.2" y="137.1">C62</text>
<text x="200.7" y="133.6">Vin</text>
<text x="224.4" y="135.9">Vsw</text>
<text x="46.5" y="139.2">PT102</text>
<text x="87.5" y="138.1">RUN1</text>
<text x="87.5" y="140.3">RUN2</text>
<text x="98.8" y="139.2" transform="rotate(-90 98.8 139.2)">VIN2</text>
<text x="101" y="139.2" transform="rotate(-90 101 139.2)">VIN2</text>
<text x="106.5" y="139.2" transform="rotate(-90 106.5 139.2)">VIN1</text>
<text x="108.5" y="142.5">PHMODE</text>
<text x="108.8" y="139.2" transform="rotate(-90 108.8 139.2)">VIN1</text>
<text x="109.8" y="138.1">INTVCC</text>
<text x="112.4" y="140.3">V2P5</text>
<text x="184.7" y="139.3">2.2uF</text>
<text x="200.7" y="142.5">SHDN_n</text>
<text x="215.3" y="138.2" transform="rotate(-90 215.3 138.2)">BOOST</text>
<text x="225.8" y="143.6">FB</text>
<text x="237.2" y="138.2">4.7uH L7</text>
<text x="71.8" y="148.5">100nF</text>
<text x="73.7" y="144.4">100K R10</text>
<text x="80.7" y="148.5">C58</text>
<text x="87.5" y="145.8">RT</text>
<text x="105" y="145.8">MODE/SYNC</text>
<text x="122.6" y="147.5">C57 100nF</text>
<text x="207.1" y="149.9" transform="rotate(-90 207.1 149.9)">SYNC</text>
<text x="216" y="149.9" transform="rotate(-90 216 149.9)">GND</text>
<text x="224.8" y="149.9" transform="rotate(-90 224.8 149.9)">VC</text>
<text x="252.3" y="149.9">C61</text>
<text x="60.9" y="151.5">2.2uH</text>
<text x="68" y="151.5">L5</text>
<text x="87.5" y="150.3">BOOST2</text>
<text x="87.5" y="152.5">SW2</text>
<text x="87.5" y="154.8">SW2</text>
<text x="109" y="150.3">BOOST1</text>
<text x="112.9" y="152.5">SW1</text>
<text x="112.9" y="154.8">SW1</text>
<text x="133" y="151.5">2.2uH</text>
<text x="140.1" y="151.5">L6</text>
<text x="235.5" y="151.2">D2</text>
<text x="235.6" y="153.6">MBRS130LT3</text>
<text x="252.3" y="152.3">100uF</text>
<text x="60.1" y="161">73.2K R7</text>
<text x="87.5" y="156.9">VON2</text>
<text x="87.5" y="159.2">VFB2</text>
<text x="111.9" y="156.9">VON1</text>
<text x="112.3" y="159.2">VFB1</text>
<text x="137.7" y="161">45.3K R8</text>
<text x="226.7" y="157.6">C65</text>
<text x="226.7" y="160.1">2.2nF</text>
<text x="42.2" y="167">47uF</text>
<text x="43.1" y="164.8">C74</text>
<text x="52.2" y="167">47uF</text>
<text x="53.1" y="164.8">C77</text>
<text x="70.3" y="164.7">R4</text>
<text x="70.3" y="166.9">10K</text>
<text x="87.5" y="165.8">PGOOD2</text>
<text x="108.6" y="165.8">PGOOD1</text>
<text x="130.4" y="166.9">10K</text>
<text x="132.1" y="164.7">R5</text>
<text x="149.1" y="164.3">C78</text>
<text x="149.1" y="166.8">47uF</text>
<text x="160.2" y="164.3">C67</text>
<text x="160.2" y="166.8">47uF</text>
<text x="74.2" y="173.7">C76</text>
<text x="87.5" y="168">ITH2</text>
<text x="87.5" y="170.2">TRACKSS2</text>
<text x="106.5" y="170.2">TRACKSS1</text>
<text x="113" y="168">ITH1</text>
<text x="231.7" y="168.9">NOTE: The absence of a resistor network</text>
<text x="232" y="171.2">for the output voltage is not an oversight.</text>
<text x="232.8" y="173.6">The feedback voltage reference is 1.2V</text>
<text x="72.6" y="175.9">2.2uF</text>
<text x="101.8" y="177.6" transform="rotate(-90 101.8 177.6)">SGND</text>
<text x="105.1" y="177.6" transform="rotate(-90 105.1 177.6)">PGND</text>
<text x="232.6" y="175.9">for the adjustable model, so no need for</text>
<text x="234.4" y="178.3">a resistor network as we want 1.2V.</text>
<text x="206.2" y="181.8">© TELECOM ParisTech / COMELEC</text>
<text x="216.4" y="184.1">46 rue Barrault</text>
<text x="213" y="186.5">75634 Paris Cedex 13</text>
<text x="220" y="188.8">France</text>
<text x="50.6" y="195.8">3A max, ~2A used</text>
<text x="52.7" y="193.4">SoM PSU: 5V</text>
<text x="138.9" y="196.8">FPGA &amp; glue logic PSU: 3V3</text>
<text x="176.7" y="196.8">FPGA core PSU: 1V2</text>
<text x="210.4" y="197.2">A</text>
<text x="230.9" y="192.3">Rotative_base</text>
<text x="237.7" y="196.9">PSU</text>
<text x="142.9" y="199.1">3A max, ~1.5A used</text>
<text x="177.2" y="199.1">1A max, ~0.5A used</text>
<text x="222.9" y="201.9">08/01/2018 at 22:43:55</text>
<text x="256.2" y="201.8">04</text>
<text x="260.2" y="201.8">/</text>
<text x="262.6" y="201.8">05</text>
<text x="266.3" y="198.5">1.0</text>
</g>
<g font-size="1.6" fill="#00007f">
<text x="231.6" y="34.7">1</text>
<text x="246.8" y="34.7">3</text>
<text x="75.3" y="46.9">2</text>
<text x="238.3" y="44.7" transform="rotate(-90 238.3 44.7)">4</text>
<text x="240.5" y="44.7" transform="rotate(-90 240.5 44.7)">2</text>
<text x="75.3" y="51.4">6</text>
<text x="75.3" y="49.1">4</text>
<text x="113.8" y="51.4">11</text>
<text x="74.4" y="58">20</text>
<text x="74.4" y="54.7">18</text>
<text x="113.8" y="56.9">9</text>
<text x="113.8" y="59.1">12</text>
<text x="74.4" y="60.2">19</text>
<text x="75.3" y="63.5">8</text>
<text x="113.8" y="61.3">15</text>
<text x="75.3" y="66.9">7</text>
<text x="75.3" y="70.2">1</text>
<text x="113.8" y="66.9">14</text>
<text x="74.4" y="76.9">10</text>
<text x="75.3" y="74.6">5</text>
<text x="75.3" y="72.4">3</text>
<text x="113.8" y="75.7">17</text>
<text x="74.4" y="79.1">13</text>
<text x="74.4" y="81.3">16</text>
<text x="230.5" y="83.5">1</text>
<text x="245.7" y="83.5">3</text>
<text x="237.2" y="93.4" transform="rotate(-90 237.2 93.4)">4</text>
<text x="239.4" y="93.4" transform="rotate(-90 239.4 93.4)">2</text>
<text x="214.3" y="127.5" transform="rotate(-90 214.3 127.5)">1</text>
<text x="85.3" y="136.7">6</text>
<text x="97.9" y="132.8" transform="rotate(-90 97.9 132.8)">18</text>
<text x="100.1" y="132.8" transform="rotate(-90 100.1 132.8)">19</text>
<text x="105.7" y="132.8" transform="rotate(-90 105.7 132.8)">24</text>
<text x="107.9" y="132.8" transform="rotate(-90 107.9 132.8)">25</text>
<text x="120.4" y="136.7">22</text>
<text x="198.4" y="132.3">2</text>
<text x="231.3" y="134.5">3</text>
<text x="85.3" y="138.9">9</text>
<text x="120.4" y="141.2">5</text>
<text x="120.4" y="138.9">21</text>
<text x="198.4" y="141.2">5</text>
<text x="231.3" y="142.3">6</text>
<text x="84.4" y="148.9">20</text>
<text x="85.3" y="144.5">8</text>
<text x="120.4" y="148.9">23</text>
<text x="120.4" y="144.5">7</text>
<text x="84.4" y="151.1">16</text>
<text x="84.4" y="153.4">17</text>
<text x="84.4" y="155.6">15</text>
<text x="120.4" y="151.1">26</text>
<text x="120.4" y="153.4">27</text>
<text x="120.4" y="155.6">28</text>
<text x="206.5" y="151.9" transform="rotate(-90 206.5 151.9)">8</text>
<text x="215.3" y="151.9" transform="rotate(-90 215.3 151.9)">4</text>
<text x="224.2" y="151.9" transform="rotate(-90 224.2 151.9)">7</text>
<text x="84.4" y="157.8">12</text>
<text x="120.4" y="157.8">3</text>
<text x="84.4" y="166.7">14</text>
<text x="84.4" y="164.5">11</text>
<text x="120.4" y="166.7">1 INTVCC</text>
<text x="120.4" y="164.5">4</text>
<text x="84.4" y="168.9">13</text>
<text x="120.4" y="168.9">2</text>
<text x="101.1" y="180.5" transform="rotate(-90 101.1 180.5)">10</text>
<text x="104.4" y="182" transform="rotate(-90 104.4 182)">PAD</text>
</g>
<g font-size="1.6" fill="#f00">
<text x="37.1" y="75.8">(3)</text>
<text x="43.5" y="74.7">INHIBITn4V</text>
<text x="120.8" y="124.6">INTVCC</text>
<text x="77.3" y="166.7">INTVCC</text>
</g>
<g font-size="1.6" fill="#007f00">
<text x="246.6" y="125.8">0.5</text>
<text x="229.1" y="154.3">0.395</text>
</g>
</svg>
